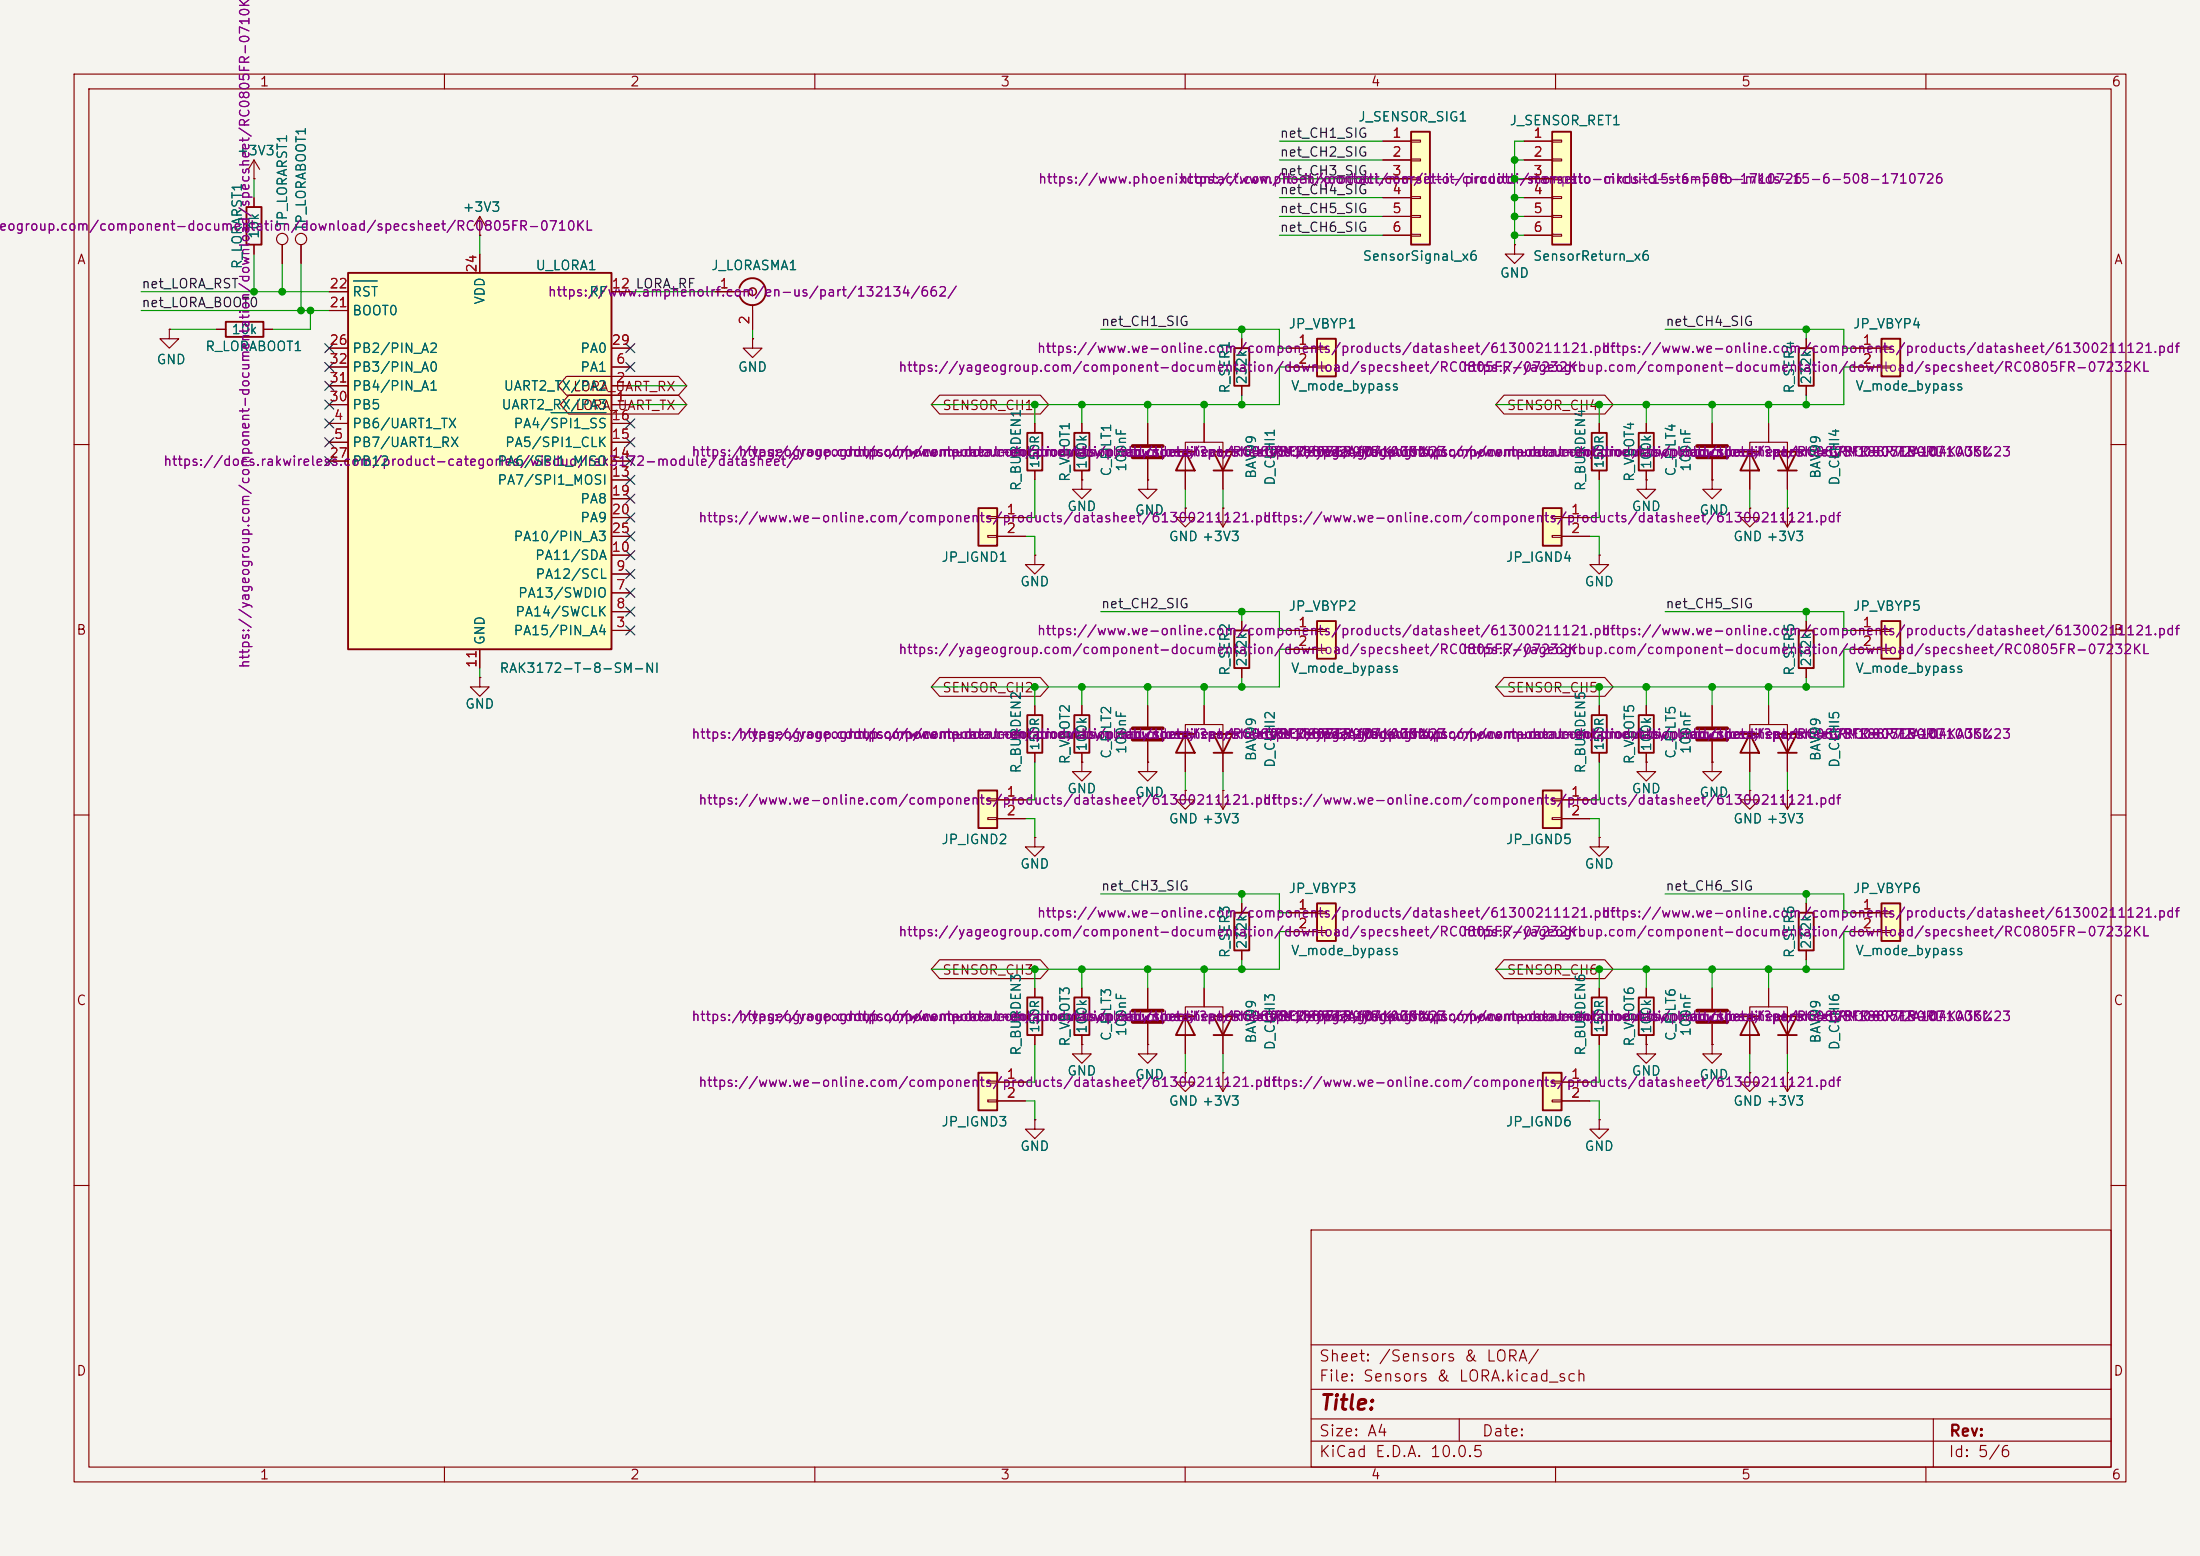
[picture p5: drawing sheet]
<svg xmlns="http://www.w3.org/2000/svg" width="297mm" height="210mm" viewBox="0 0 297 210" stroke-linecap="round" stroke-linejoin="round" font-family="sans-serif">
<path d="M0 0h297v210h-297z" fill="#f5f4ef" stroke="#f5f4ef" stroke-width=".14"/>
<g fill="none" stroke="#840000" stroke-width=".15">
<path d="M10 10h277v190h-277zM12 12h273v186h-273zM60 10v2M110 10v2M160 10v2M210 10v2M260 10v2M34.3 26.7v1.2M34.3 33v1.3M10 60h2M285 60h2M10 110h2"/>
<path d="M285 110h2M10 160h2M177 166h108v32h-108zM285 160h2M60 198v2M110 198v2M160 198v2M177 194.5h108M177 191.5h108M177 187.5h108M177 181.5h108M197 191.5v3"/>
<path d="M210 198v2M260 198v2M261 191.5v6.5"/>
</g>
<path d="M33.3 27.9h2v5.1h-2z" fill="none" stroke="#840000" stroke-width=".25"/>
<path d="M47 36.8h35.5v50.8h-35.5z" fill="#ffffc2"/>
<path d="M47 36.8h35.5v50.8h-35.5zM30.5 43.4h5.1v2.1h-5.1zM242.8 47h2.1v5.1h-2.1z" fill="none" stroke="#840000" stroke-width=".25"/>
<g fill="none" stroke="#840000" stroke-width=".15">
<path d="M34.3 24.1h.1M34.3 21.6l-.8 1.3M34.3 21.6l.8 1.3M34.3 21.6v2.5M38.1 33v2.6M40.6 33v2.6M44.4 39.4h2.6M64.8 34.3v2.5M82.5 39.4h2.6M22.9 44.5v1.2h1.2l-1.2 1.3-1.3-1.3h1.3M22.9 44.5h.1M29.2 44.5h1.3"/>
<path d="M35.6 44.5h1.2M44.4 54.6h2.6M44.4 52.1h2.6M44.4 49.5h2.6M44.4 41.9h2.6M44.4 47h2.6M44.4 57.2h2.6M44.4 59.7h2.6M82.5 54.6h2.6M82.5 52.1h2.6M82.5 49.5h2.6M82.5 47h2.6"/>
<path d="M82.5 57.2h2.6M82.5 59.7h2.6M243.8 45.7v1.3M243.8 52.1v1.2M44.4 62.2h2.6M82.5 67.3h2.6M82.5 69.9h2.6M82.5 62.2h2.6M82.5 77.5h2.6M82.5 74.9h2.6M82.5 64.8h2.6M82.5 72.4h2.6"/>
<path d="M64.8 87.6v2.6M82.5 85.1h2.6M82.5 80h2.6M82.5 82.6h2.6"/>
<circle cx="38.1" cy="32.3" r=".76"/>
<circle cx="40.6" cy="32.3" r=".76"/>
</g>
<path d="M47.7 37.9h3.2M74.4 55.7h7.4" fill="none" stroke="#006464" stroke-width=".15"/>
<path d="M254 83.8h2.5v5.1h-2.5z" fill="#ffffc2"/>
<path d="M99.8 38.9a1.81 1.81 0 0 1 2.8-1 1.81 1.81 0 0 1 0 2.9 1.81 1.81 0 0 1-2.8-.9M138.7 58.4h2v5.1h-2zM145 58.4h2.1v5.1h-2.1zM254 83.8h2.5v5.1h-2.5z" fill="none" stroke="#840000" stroke-width=".25"/>
<g fill="none" stroke="#840000" stroke-width=".15">
<path d="M96.5 39.4h4.6M101.6 45.7v1.3h1.3l-1.3 1.3-1.3-1.3h1.3M101.6 45.7h.1M101.6 41.1v3.4M139.7 57.2v1.2M146 57.2v1.2M154.9 57.2v2.7M139.7 63.5v1.3M146 63.5v1.3M154.9 62v2.8M250.2 85.1h3.8M250.2 87.6h3.8"/>
<path d="M254 85h1.3v.2h-1.3zM254 87.5h1.3v.3h-1.3zM222.2 141v1.2h1.3l-1.3 1.3-1.2-1.3h1.2M222.2 141h.1M231.1 141v1.2h1.3l-1.3 1.3-1.2-1.3h1.2M231.1 141h.1M236.2 144.8v1.3h1.3l-1.3 1.2-1.3-1.2h1.3M236.2 144.8h.1M240.5 146.1l.8 1.2M241.3 144.8h.1M241.3 144.8v2.5M242.1 146.1l-.8 1.2"/>
</g>
<circle cx="101.6" cy="39.4" r=".51" fill="none" stroke="#840000" stroke-width=".2"/>
<path d="M152.9 60.2h4.1M152.9 61.7h4.1" fill="none" stroke="#840000" stroke-width=".51"/>
<path d="M132.1 68.6h2.5v5.1h-2.5z" fill="#ffffc2"/>
<path d="M132.1 68.6h2.5v5.1h-2.5zM242.8 85.1h2.1v5.1h-2.1zM234.9 137.2h2.6M236.2 137.2l1.3 2.5h-2.6zM240 137.2h2.6l-1.3 2.5zM240 139.7h2.6" fill="none" stroke="#840000" stroke-width=".25"/>
<path d="M133.3 69.7h1.3v.3h-1.3zM133.3 72.3h1.3v.2h-1.3zM134.6 69.9h3.8M134.6 72.4h3.8M64.8 91.4v1.3h1.2l-1.2 1.3-1.3-1.3h1.3M64.8 91.4h.1M243.8 83.8v1.3M243.8 90.2v1.2M238.8 133.4v2.5M236.2 142.2v-6.3h5.1v6.3" fill="none" stroke="#840000" stroke-width=".15"/>
<path d="M190.5 17.8h2.5v15.2h-2.5z" fill="#ffffc2"/>
<path d="M190.5 17.8h2.5v15.2h-2.5zM138.7 134.6h2v5.1h-2z" fill="none" stroke="#840000" stroke-width=".25"/>
<g fill="none" stroke="#840000" stroke-width=".15">
<path d="M186.7 19.1h3.8M190.5 18.9h1.3v.3h-1.3zM186.7 21.6h3.8M186.7 24.1h3.8M186.7 26.7h3.8M186.7 29.2h3.8M186.7 31.8h3.8M190.5 21.5h1.3v.2h-1.3zM190.5 24h1.3v.3h-1.3zM190.5 26.5h1.3v.3h-1.3zM190.5 29.1h1.3v.2h-1.3zM190.5 31.6h1.3v.3h-1.3z"/>
<path d="M154.9 95.3v2.7M154.9 100.1v2.8M139.7 133.4v1.2M139.7 139.7v1.3"/>
</g>
<path d="M152.9 98.3h4.1M152.9 99.8h4.1" fill="none" stroke="#840000" stroke-width=".51"/>
<path d="M177.8 45.7h2.5v5.1h-2.5z" fill="#ffffc2"/>
<path d="M177.8 45.7h2.5v5.1h-2.5z" fill="none" stroke="#840000" stroke-width=".25"/>
<path d="M204.5 33v1.3h1.2l-1.2 1.3-1.3-1.3h1.3M204.5 33h.1M174 47h3.8M174 49.5h3.8M177.8 46.9h1.3v.2h-1.3zM177.8 49.4h1.3v.3h-1.3zM231.1 57.2v2.7M231.1 62v2.8" fill="none" stroke="#840000" stroke-width=".15"/>
<path d="M229.1 60.2h4.1M229.1 61.7h4.1" fill="none" stroke="#840000" stroke-width=".51"/>
<path d="M209.5 17.8h2.6v15.2h-2.6z" fill="#ffffc2"/>
<path d="M209.5 17.8h2.6v15.2h-2.6zM214.9 58.4h2v5.1h-2z" fill="none" stroke="#840000" stroke-width=".25"/>
<g fill="none" stroke="#840000" stroke-width=".15">
<path d="M205.7 19.1h3.8M209.5 18.9h1.3v.3h-1.3zM205.7 21.6h3.8M205.7 24.1h3.8M205.7 26.7h3.8M205.7 29.2h3.8M205.7 31.8h3.8M209.5 21.5h1.3v.2h-1.3zM209.5 24h1.3v.3h-1.3zM209.5 26.5h1.3v.3h-1.3zM209.5 29.1h1.3v.2h-1.3zM209.5 31.6h1.3v.3h-1.3z"/>
<path d="M215.9 57.2v1.2M215.9 63.5v1.3"/>
</g>
<path d="M208.3 68.6h2.5v5.1h-2.5z" fill="#ffffc2"/>
<path d="M221.2 58.4h2.1v5.1h-2.1zM208.3 68.6h2.5v5.1h-2.5zM145 96.5h2.1v5.1h-2.1zM145 134.6h2.1v5.1h-2.1z" fill="none" stroke="#840000" stroke-width=".25"/>
<g fill="none" stroke="#840000" stroke-width=".15">
<path d="M64.8 31.8h.1M64.8 29.2l-.8 1.3M64.8 29.2l.7 1.3M64.8 29.2v2.6M222.2 57.2v1.2M209.5 69.7h1.3v.3h-1.3zM209.5 72.3h1.3v.2h-1.3zM210.8 69.9h3.8M210.8 72.4h3.8M222.2 63.5v1.3M146 95.3v1.2M146 101.6v1.3"/>
<path d="M146 133.4v1.2M146 139.7v1.3M215.9 151.1v1.3h-1.3l1.3 1.3 1.3-1.3h-1.3M215.9 151.1h.1"/>
</g>
<path d="M132.1 106.7h2.5v5.1h-2.5z" fill="#ffffc2"/>
<path d="M138.7 96.5h2v5.1h-2zM132.1 106.7h2.5v5.1h-2.5z" fill="none" stroke="#840000" stroke-width=".25"/>
<path d="M139.7 95.3v1.2M133.3 107.8h1.3v.3h-1.3zM133.3 110.4h1.3v.2h-1.3zM134.6 108h3.8M134.6 110.5h3.8M139.7 101.6v1.3M154.9 133.4v2.7M154.9 138.2v2.8" fill="none" stroke="#840000" stroke-width=".15"/>
<path d="M152.9 136.4h4.1M152.9 137.9h4.1" fill="none" stroke="#840000" stroke-width=".51"/>
<path d="M132.1 144.8h2.5v5.1h-2.5z" fill="#ffffc2"/>
<path d="M234.9 61h2.6M236.2 61l1.3 2.5h-2.6zM240 61h2.6l-1.3 2.5zM240 63.5h2.6M158.7 137.2h2.6M160 137.2l1.3 2.5h-2.6zM163.8 137.2h2.6l-1.3 2.5zM163.8 139.7h2.6M214.9 134.6h2v5.1h-2zM132.1 144.8h2.5v5.1h-2.5z" fill="none" stroke="#840000" stroke-width=".25"/>
<g fill="none" stroke="#840000" stroke-width=".15">
<path d="M238.8 57.2v2.5M236.2 66v-6.3h5.1v6.3M236.2 68.6v1.3h1.3l-1.3 1.2-1.3-1.2h1.3M236.2 68.6h.1M240.5 69.9l.8 1.2M241.3 68.6h.1M241.3 68.6v2.5M242.1 69.9l-.8 1.2M162.6 133.4v2.5M215.9 133.4v1.2M215.9 139.7v1.3M133.3 145.9h1.3v.3h-1.3z"/>
<path d="M133.3 148.5h1.3v.2h-1.3zM134.6 146.1h3.8M134.6 148.6h3.8M160 142.2v-6.3h5.1v6.3"/>
</g>
<path d="M177.8 121.9h2.5v5.1h-2.5z" fill="#ffffc2"/>
<path d="M177.8 121.9h2.5v5.1h-2.5z" fill="none" stroke="#840000" stroke-width=".25"/>
<path d="M174 123.2h3.8M174 125.7h3.8M177.8 123.1h1.3v.2h-1.3zM177.8 125.6h1.3v.3h-1.3z" fill="none" stroke="#840000" stroke-width=".15"/>
<path d="M208.3 106.7h2.5v5.1h-2.5z" fill="#ffffc2"/>
<path d="M208.3 106.7h2.5v5.1h-2.5zM221.2 134.6h2.1v5.1h-2.1z" fill="none" stroke="#840000" stroke-width=".25"/>
<path d="M209.5 107.8h1.3v.3h-1.3zM209.5 110.4h1.3v.2h-1.3zM210.8 108h3.8M210.8 110.5h3.8M222.2 133.4v1.2M222.2 139.7v1.3M146 141v1.2h1.3l-1.3 1.3-1.2-1.3h1.2M146 141h.1" fill="none" stroke="#840000" stroke-width=".15"/>
<path d="M208.3 144.8h2.5v5.1h-2.5z" fill="#ffffc2"/>
<path d="M208.3 144.8h2.5v5.1h-2.5z" fill="none" stroke="#840000" stroke-width=".25"/>
<g fill="none" stroke="#840000" stroke-width=".15">
<path d="M231.1 64.8v1.2h1.3l-1.3 1.3-1.2-1.3h1.2M231.1 64.8h.1M215.9 113v1.3h-1.3l1.3 1.3 1.3-1.3h-1.3M215.9 113h.1M139.7 151.1v1.3h-1.3l1.3 1.3 1.3-1.3h-1.3M139.7 151.1h.1M160 144.8v1.3h1.3l-1.3 1.2-1.3-1.2h1.3M160 144.8h.1M164.3 146.1l.8 1.2M165.1 144.8h.1M165.1 144.8v2.5M165.9 146.1l-.8 1.2"/>
<path d="M209.5 145.9h1.3v.3h-1.3zM209.5 148.5h1.3v.2h-1.3zM210.8 146.1h3.8M210.8 148.6h3.8"/>
</g>
<path d="M254 121.9h2.5v5.1h-2.5z" fill="#ffffc2"/>
<g fill="none" stroke="#840000" stroke-width=".25">
<path d="M166.6 47h2.1v5.1h-2.1zM158.7 61h2.6M160 61l1.3 2.5h-2.6zM163.8 61h2.6l-1.3 2.5zM163.8 63.5h2.6M158.7 99.1h2.6M160 99.1l1.3 2.5h-2.6zM163.8 99.1h2.6l-1.3 2.5zM166.6 85.1h2.1v5.1h-2.1zM214.9 96.5h2v5.1h-2zM221.2 96.5h2.1v5.1h-2.1zM234.9 99.1h2.6"/>
<path d="M236.2 99.1l1.3 2.5h-2.6zM240 99.1h2.6l-1.3 2.5zM163.8 101.6h2.6M240 101.6h2.6M242.8 123.2h2.1v5.1h-2.1zM254 121.9h2.5v5.1h-2.5z"/>
</g>
<g fill="none" stroke="#840000" stroke-width=".15">
<path d="M162.6 57.2v2.5M167.6 45.7v1.3M167.6 52.1v1.2M139.7 74.9v1.3h-1.3l1.3 1.3 1.3-1.3h-1.3M139.7 74.9h.1M154.9 64.8v1.2h1.3l-1.3 1.3-1.2-1.3h1.2M154.9 64.8h.1M160 66v-6.3h5.1v6.3M164.3 69.9l.8 1.2M165.1 68.6h.1M165.1 68.6v2.5M165.9 69.9l-.8 1.2"/>
<path d="M162.6 95.3v2.5M167.6 83.8v1.3M167.6 90.2v1.2M215.9 95.3v1.2M222.2 95.3v1.2M231.1 95.3v2.7M238.8 95.3v2.5M139.7 113v1.3h-1.3l1.3 1.3 1.3-1.3h-1.3M139.7 113h.1M146 102.9v1.2h1.3l-1.3 1.3-1.2-1.3h1.2M146 102.9h.1M154.9 102.9v1.2h1.3l-1.3 1.3-1.2-1.3h1.2"/>
<path d="M154.9 102.9h.1M160 104.1v-6.3h5.1v6.3M160 106.7v1.3h1.3l-1.3 1.2-1.3-1.2h1.3M160 106.7h.1M164.3 108l.8 1.2M165.1 106.7h.1M165.1 106.7v2.5M165.9 108l-.8 1.2M215.9 101.6v1.3M222.2 102.9v1.2h1.3l-1.3 1.3-1.2-1.3h1.2M222.2 102.9h.1M222.2 101.6v1.3"/>
<path d="M231.1 102.9v1.2h1.3l-1.3 1.3-1.2-1.3h1.2M231.1 102.9h.1M231.1 100.1v2.8M236.2 106.7v1.3h1.3l-1.3 1.2-1.3-1.2h1.3M236.2 106.7h.1M236.2 104.1v-6.3h5.1v6.3M240.5 108l.8 1.2M241.3 106.7h.1M241.3 106.7v2.5M242.1 108l-.8 1.2M231.1 133.4v2.7M231.1 138.2v2.8"/>
<path d="M243.8 121.9v1.3M243.8 128.3v1.2M250.2 123.2h3.8M250.2 125.7h3.8M254 123.1h1.3v.2h-1.3zM254 125.6h1.3v.3h-1.3zM154.9 141v1.2h1.3l-1.3 1.3-1.2-1.3h1.2M154.9 141h.1"/>
</g>
<path d="M229.1 98.3h4.1M229.1 99.8h4.1M229.1 136.4h4.1M229.1 137.9h4.1" fill="none" stroke="#840000" stroke-width=".51"/>
<path d="M177.8 83.8h2.5v5.1h-2.5z" fill="#ffffc2"/>
<path d="M177.8 83.8h2.5v5.1h-2.5zM166.6 123.2h2.1v5.1h-2.1z" fill="none" stroke="#840000" stroke-width=".25"/>
<g fill="none" stroke="#840000" stroke-width=".15">
<path d="M146 64.8v1.2h1.3l-1.3 1.3-1.2-1.3h1.2M146 64.8h.1M160 68.6v1.3h1.3l-1.3 1.2-1.3-1.2h1.3M160 68.6h.1M215.9 74.9v1.3h-1.3l1.3 1.3 1.3-1.3h-1.3M215.9 74.9h.1M222.2 64.8v1.2h1.3l-1.3 1.3-1.2-1.3h1.2M222.2 64.8h.1M174 85.1h3.8M174 87.6h3.8M177.8 85h1.3v.2h-1.3zM177.8 87.5h1.3v.3h-1.3z"/>
<path d="M167.6 121.9v1.3M167.6 128.3v1.2"/>
</g>
<path d="M254 45.7h2.5v5.1h-2.5z" fill="#ffffc2"/>
<path d="M254 45.7h2.5v5.1h-2.5z" fill="none" stroke="#840000" stroke-width=".25"/>
<g fill="none" stroke="#840000" stroke-width=".15">
<path d="M186.7 19.1h3.8M205.7 19.1h3.8M34.3 24.1h.1M34.3 26.7v1.2M34.3 33v1.3M38.1 33v2.6M40.6 33v2.6M44.4 39.4h2.6M64.8 31.8h.1M64.8 34.3v2.5M82.5 39.4h2.6M96.5 39.4h2.6"/>
<path d="M186.7 21.6h3.8M186.7 24.1h3.8M186.7 26.7h3.8M186.7 29.2h3.8M186.7 31.8h3.8M204.5 33h.1M205.7 21.6h3.8M205.7 24.1h3.8M205.7 26.7h3.8M205.7 29.2h3.8M205.7 31.8h3.8M22.9 44.5h.1"/>
<path d="M29.2 44.5h1.3M35.6 44.5h1.2M44.4 47h2.6M44.4 49.5h2.6M44.4 54.6h2.6M44.4 52.1h2.6M44.4 41.9h2.6M44.4 57.2h2.6M44.4 59.7h2.6M76.5 50.8h15.1l1.1 1.3-1.1 1.2h-15.1l-1.1-1.2zM76.8 53.3h14.8l1.1 1.3-1.1 1.3h-14.8l-1.1-1.3zM82.5 47h2.6"/>
<path d="M82.5 49.5h2.6M82.5 54.6h2.6M82.5 52.1h2.6M82.5 57.2h2.6M82.5 59.7h2.6M101.6 45.7h.1M101.6 41.9v2.6M126.8 53.3h13.7l1.1 1.3-1.1 1.3h-13.7l-1.1-1.3zM139.7 57.2v1.2M146 57.2v1.2M154.9 57.2v2.7M162.6 57.2v2.5"/>
<path d="M167.6 45.7v1.3M167.6 52.1v1.2M174 47h3.8M174 49.5h3.8M203 53.3h13.7l1.1 1.3-1.1 1.3h-13.7l-1.1-1.3zM215.9 57.2v1.2M222.2 57.2v1.2M231.1 57.2v2.7M238.8 57.2v2.5M243.8 45.7v1.3M243.8 52.1v1.2M250.2 47h3.8"/>
<path d="M250.2 49.5h3.8M254 46.9h1.3v.2h-1.3zM254 49.4h1.3v.3h-1.3zM44.4 62.2h2.6M82.5 69.9h2.6M82.5 72.4h2.6M82.5 67.3h2.6M82.5 62.2h2.6M82.5 77.5h2.6M82.5 74.9h2.6M82.5 64.8h2.6M134.6 69.9h3.8"/>
<path d="M134.6 72.4h3.8M139.7 74.9h.1M139.7 63.5v1.3M146 64.8h.1M146 63.5v1.3M154.9 64.8h.1M154.9 62v2.8M160 68.6h.1M160 63.5v2.5M165.1 68.6h.1M165.1 63.5v2.5M210.8 69.9h3.8"/>
<path d="M210.8 72.4h3.8M215.9 74.9h.1M215.9 63.5v1.3M222.2 64.8h.1M222.2 63.5v1.3M231.1 64.8h.1M231.1 62v2.8M236.2 68.6h.1M236.2 63.5v2.5M241.3 68.6h.1M241.3 63.5v2.5M64.8 91.4h.1"/>
<path d="M64.8 87.6v2.6M82.5 85.1h2.6M82.5 80h2.6M82.5 82.6h2.6M126.8 91.4h13.7l1.1 1.3-1.1 1.3h-13.7l-1.1-1.3zM139.7 95.3v1.2M146 95.3v1.2M154.9 95.3v2.7M162.6 95.3v2.5M167.6 83.8v1.3M167.6 90.2v1.2M174 85.1h3.8"/>
<path d="M174 87.6h3.8M203 91.4h13.7l1.1 1.3-1.1 1.3h-13.7l-1.1-1.3zM215.9 95.3v1.2M222.2 95.3v1.2M231.1 95.3v2.7M238.8 95.3v2.5M243.8 83.8v1.3M243.8 90.2v1.2M250.2 85.1h3.8M250.2 87.6h3.8M134.6 108h3.8M134.6 110.5h3.8"/>
<path d="M139.7 113h.1M139.7 101.6v1.3M146 102.9h.1M146 101.6v1.3M154.9 102.9h.1M154.9 100.1v2.8M160 106.7h.1M160 101.6v2.5M165.1 106.7h.1M165.1 101.6v2.5M210.8 108h3.8M210.8 110.5h3.8"/>
<path d="M215.9 113h.1M215.9 101.6v1.3M222.2 102.9h.1M222.2 101.6v1.3M231.1 102.9h.1M231.1 100.1v2.8M236.2 106.7h.1M236.2 101.6v2.5M241.3 106.7h.1M241.3 101.6v2.5M126.8 129.5h13.7l1.1 1.3-1.1 1.3h-13.7l-1.1-1.3zM139.7 133.4v1.2"/>
<path d="M139.7 139.7v1.3M146 133.4v1.2M146 139.7v1.3M154.9 133.4v2.7M154.9 138.2v2.8M160 139.7v2.5M162.6 133.4v2.5M165.1 139.7v2.5M167.6 121.9v1.3M167.6 128.3v1.2M174 123.2h3.8M174 125.7h3.8"/>
<path d="M203 129.5h13.7l1.1 1.3-1.1 1.3h-13.7l-1.1-1.3zM215.9 133.4v1.2M215.9 139.7v1.3M222.2 133.4v1.2M222.2 139.7v1.3M231.1 133.4v2.7M231.1 138.2v2.8M236.2 139.7v2.5M238.8 133.4v2.5M241.3 139.7v2.5M243.8 121.9v1.3M243.8 128.3v1.2"/>
<path d="M250.2 123.2h3.8M250.2 125.7h3.8M134.6 146.1h3.8M134.6 148.6h3.8M139.7 151.1h.1M146 141h.1M154.9 141h.1M160 144.8h.1M165.1 144.8h.1M210.8 146.1h3.8M210.8 148.6h3.8M215.9 151.1h.1"/>
<path d="M222.2 141h.1M231.1 141h.1M236.2 144.8h.1M241.3 144.8h.1"/>
</g>
<g fill="none" stroke="#009600" stroke-width=".15">
<path d="M172.7 19.1h14M205.7 19.1h-1.2v13.9M19 39.4h25.4M34.3 24.1v2.6M34.3 34.3v5.1M38.1 35.6v3.8M40.6 35.6v6.3M64.8 31.8v2.5M85.1 39.4h11.4M172.7 21.6h14M172.7 24.1h14M172.7 26.7h14"/>
<path d="M172.7 31.8h14M172.7 29.2h14M204.5 21.6h1.2M204.5 24.1h1.2M204.5 26.7h1.2M204.5 31.8h1.2M204.5 29.2h1.2M19 41.9h25.4M22.9 44.5h6.3M41.9 41.9v2.6h-5.1M85.1 54.6h7.6M85.1 52.1h7.6"/>
<path d="M101.6 44.5v1.2M139.7 54.6v2.6M146 54.6v2.6M148.6 44.5h24.1v2.5h1.3M154.9 54.6v2.6M162.6 54.6v2.6M167.6 44.5v1.2M167.6 53.3v1.3M174 49.5h-1.3v5.1h-47M215.9 54.6v2.6M222.2 54.6v2.6M224.8 44.5h24.1v2.5h1.3"/>
<path d="M231.1 54.6v2.6M238.8 54.6v2.6M243.8 44.5v1.2M243.8 53.3v1.3M250.2 49.5h-1.3v5.1h-47M138.4 72.4h1.3v2.5M139.7 64.8v5.1h-1.3M160 66v2.6M165.1 66v2.6M214.6 72.4h1.3v2.5M215.9 64.8v5.1h-1.3M236.2 66v2.6"/>
<path d="M241.3 66v2.6M64.8 90.2v1.2M139.7 92.7v2.6M146 92.7v2.6M148.6 82.6h24.1v2.5h1.3M154.9 92.7v2.6M162.6 92.7v2.6M167.6 82.6v1.2M167.6 91.4v1.3M174 87.6h-1.3v5.1h-47M215.9 92.7v2.6M222.2 92.7v2.6"/>
<path d="M224.8 82.6h24.1v2.5h1.3M231.1 92.7v2.6M238.8 92.7v2.6M243.8 82.6v1.2M243.8 91.4v1.3M250.2 87.6h-1.3v5.1h-47M138.4 110.5h1.3v2.5M139.7 102.9v5.1h-1.3M160 104.1v2.6M165.1 104.1v2.6M214.6 110.5h1.3v2.5M215.9 102.9v5.1h-1.3"/>
<path d="M236.2 104.1v2.6M241.3 104.1v2.6M139.7 130.8v2.6M146 130.8v2.6M148.6 120.7h24.1v2.5h1.3M154.9 130.8v2.6M162.6 130.8v2.6M167.6 120.7v1.2M167.6 129.5v1.3M174 125.7h-1.3v5.1h-47M215.9 130.8v2.6M222.2 130.8v2.6"/>
<path d="M224.8 120.7h24.1v2.5h1.3M231.1 130.8v2.6M238.8 130.8v2.6M243.8 120.7v1.2M243.8 129.5v1.3M250.2 125.7h-1.3v5.1h-47M138.4 148.6h1.3v2.5M139.7 141v5.1h-1.3M160 142.2v2.6M165.1 142.2v2.6M214.6 148.6h1.3v2.5M215.9 141v5.1h-1.3"/>
<path d="M236.2 142.2v2.6M241.3 142.2v2.6"/>
</g>
<g fill="none" stroke="#000084" stroke-width=".15">
<path d="M43.8 54l1.3 1.2M43.8 51.5l1.3 1.2M43.8 56.5l1.3 1.3M43.8 48.9l1.3 1.2M43.8 46.4l1.3 1.2M43.8 59.1l1.3 1.2M45.1 54l-1.3 1.2M45.1 51.5l-1.3 1.2M45.1 56.5l-1.3 1.3M45.1 48.9l-1.3 1.2M45.1 46.4l-1.3 1.2M45.1 59.1l-1.3 1.2"/>
<path d="M84.5 56.5l1.2 1.3M84.5 46.4l1.2 1.2M84.5 48.9l1.2 1.2M84.5 59.1l1.2 1.2M85.7 56.5l-1.2 1.3M85.7 46.4l-1.2 1.2M85.7 48.9l-1.2 1.2M85.7 59.1l-1.2 1.2M43.8 61.6l1.3 1.2M45.1 61.6l-1.3 1.2M84.5 61.6l1.2 1.2M84.5 76.9l1.2 1.2"/>
<path d="M84.5 79.4l1.2 1.2M84.5 74.3l1.2 1.2M84.5 69.2l1.2 1.3M84.5 66.7l1.2 1.2M84.5 71.8l1.2 1.2M84.5 64.2l1.2 1.2M85.7 61.6l-1.2 1.2M85.7 76.9l-1.2 1.2M85.7 79.4l-1.2 1.2M85.7 74.3l-1.2 1.2M85.7 69.2l-1.2 1.3M85.7 66.7l-1.2 1.2"/>
<path d="M85.7 71.8l-1.2 1.2M85.7 64.2l-1.2 1.2M84.5 84.5l1.2 1.2M84.5 81.9l1.2 1.3M85.7 84.5l-1.2 1.2M85.7 81.9l-1.2 1.3"/>
</g>
<path d="M47.7 37.9h3.2M74.4 55.7h7.4" fill="none" stroke="#006464" stroke-width=".15"/>
<g fill="#009600" stroke="#009600" stroke-width=".14">
<circle cx="204.5" cy="29.2" r=".46"/>
<circle cx="204.5" cy="31.8" r=".46"/>
<circle cx="204.5" cy="21.6" r=".46"/>
<circle cx="204.5" cy="24.1" r=".46"/>
<circle cx="204.5" cy="26.7" r=".46"/>
<circle cx="215.9" cy="130.8" r=".46"/>
<circle cx="167.6" cy="130.8" r=".46"/>
<circle cx="167.6" cy="120.7" r=".46"/>
<circle cx="243.8" cy="44.5" r=".46"/>
<circle cx="215.9" cy="54.6" r=".46"/>
<circle cx="222.2" cy="54.6" r=".46"/>
<circle cx="222.2" cy="130.8" r=".46"/>
<circle cx="231.1" cy="130.8" r=".46"/>
<circle cx="243.8" cy="130.8" r=".46"/>
<circle cx="238.8" cy="130.8" r=".46"/>
<circle cx="215.9" cy="92.7" r=".46"/>
<circle cx="238.8" cy="92.7" r=".46"/>
<circle cx="243.8" cy="92.7" r=".46"/>
<circle cx="243.8" cy="120.7" r=".46"/>
<circle cx="167.6" cy="92.7" r=".46"/>
<circle cx="167.6" cy="82.6" r=".46"/>
<circle cx="162.6" cy="130.8" r=".46"/>
<circle cx="154.9" cy="130.8" r=".46"/>
<circle cx="146" cy="130.8" r=".46"/>
<circle cx="139.7" cy="130.8" r=".46"/>
<circle cx="243.8" cy="82.6" r=".46"/>
<circle cx="231.1" cy="54.6" r=".46"/>
<circle cx="238.8" cy="54.6" r=".46"/>
<circle cx="243.8" cy="54.6" r=".46"/>
<circle cx="222.2" cy="92.7" r=".46"/>
<circle cx="231.1" cy="92.7" r=".46"/>
<circle cx="154.9" cy="54.6" r=".46"/>
<circle cx="146" cy="54.6" r=".46"/>
<circle cx="154.9" cy="92.7" r=".46"/>
<circle cx="162.6" cy="92.7" r=".46"/>
<circle cx="146" cy="92.7" r=".46"/>
<circle cx="139.7" cy="54.6" r=".46"/>
<circle cx="139.7" cy="92.7" r=".46"/>
<circle cx="40.6" cy="41.9" r=".46"/>
<circle cx="38.1" cy="39.4" r=".46"/>
<circle cx="41.9" cy="41.9" r=".46"/>
<circle cx="34.3" cy="39.4" r=".46"/>
<circle cx="167.6" cy="54.6" r=".46"/>
<circle cx="162.6" cy="54.6" r=".46"/>
<circle cx="167.6" cy="44.5" r=".46"/>
</g>
<text font-size="2" fill="#840000" x="178" y="190.8">Title:</text>
<g font-size="1.5" fill="#840000">
<text x="178" y="184.1">Sheet: /Sensors &amp; LORA/</text>
<text x="178" y="186.8">File: Sensors &amp; LORA.kicad_sch</text>
<text x="178" y="197">KiCad E.D.A. 10.0.5</text>
<text x="178" y="194.2">Size: A4</text>
<text x="200" y="194.2">Date:</text>
<text x="263" y="197">Id: 5/6</text>
<text x="263" y="194.2">Rev:</text>
</g>
<g font-size="1.3" fill="#840000">
<text x="35" y="12">1</text>
<text x="85" y="12">2</text>
<text x="135" y="12">3</text>
<text x="185" y="12">4</text>
<text x="235" y="12">5</text>
<text x="285" y="12">6</text>
<text x="10.3" y="36">A</text>
<text x="285.3" y="36">A</text>
<text x="77.3" y="53.1">LORA_UART_RX</text>
<text x="77.6" y="55.7">LORA_UART_TX</text>
<text x="127.1" y="55.7">SENSOR_CH1</text>
<text x="203.3" y="55.7">SENSOR_CH4</text>
<text x="10.2" y="86">B</text>
<text x="285.2" y="86">B</text>
<text x="127.1" y="93.8">SENSOR_CH2</text>
<text x="203.3" y="93.8">SENSOR_CH5</text>
<text x="127.1" y="131.9">SENSOR_CH3</text>
<text x="203.3" y="131.9">SENSOR_CH6</text>
<text x="10.2" y="136">C</text>
<text x="285.2" y="136">C</text>
<text x="10.2" y="186">D</text>
<text x="285.2" y="186">D</text>
<text x="35" y="200">1</text>
<text x="85" y="200">2</text>
<text x="135" y="200">3</text>
<text x="185" y="200">4</text>
<text x="235" y="200">5</text>
<text x="285" y="200">6</text>
</g>
<g font-size="1.3" fill="#006464">
<text x="183.3" y="16.7">J_SENSOR_SIG1</text>
<text x="203.7" y="17.2">J_SENSOR_RET1</text>
<text x="31.9" y="21.3">+3V3</text>
<text x="62.4" y="28.9">+3V3</text>
<text x="35.3" y="32.3" transform="rotate(-90 35.3 32.3)">10k</text>
<text x="39.1" y="30.8" transform="rotate(-90 39.1 30.8)">TP_LORARST1</text>
<text x="41.6" y="31.3" transform="rotate(-90 41.6 31.3)">TP_LORABOOT1</text>
<text x="183.9" y="35.5">SensorSignal_x6</text>
<text x="206.9" y="35.5">SensorReturn_x6</text>
<text x="33" y="36.4" transform="rotate(-90 33 36.4)">R_LORARST1</text>
<text x="47.5" y="40.3">RST</text>
<text x="65.7" y="41.2" transform="rotate(-90 65.7 41.2)">VDD</text>
<text x="72.2" y="36.8">U_LORA1</text>
<text x="79.5" y="40.3">RF</text>
<text x="95.9" y="36.8">J_LORASMA1</text>
<text x="202.4" y="37.8">GND</text>
<text x="27.6" y="47.7">R_LORABOOT1</text>
<text x="31.2" y="45.4">10k</text>
<text x="47.5" y="42.9">BOOT0</text>
<text x="47.5" y="48">PB2/PIN_A2</text>
<text x="78.2" y="48">PA0</text>
<text x="173.9" y="44.7">JP_VBYP1</text>
<text x="250.1" y="44.7">JP_VBYP4</text>
<text x="21.1" y="49.5">GND</text>
<text x="47.5" y="53">PB4/PIN_A1</text>
<text x="47.5" y="50.5">PB3/PIN_A0</text>
<text x="67.9" y="53">UART2_TX/PA2</text>
<text x="78.2" y="50.5">PA1</text>
<text x="99.5" y="50.5">GND</text>
<text x="166.3" y="53.2" transform="rotate(-90 166.3 53.2)">R_SER1</text>
<text x="168.6" y="52" transform="rotate(-90 168.6 52)">232k</text>
<text x="174.2" y="53">V_mode_bypass</text>
<text x="242.5" y="53.2" transform="rotate(-90 242.5 53.2)">R_SER4</text>
<text x="244.8" y="52" transform="rotate(-90 244.8 52)">232k</text>
<text x="250.4" y="53">V_mode_bypass</text>
<text x="47.5" y="55.6">PB5</text>
<text x="47.5" y="58.1">PB6/UART1_TX</text>
<text x="67.6" y="55.6">UART2_RX/PA3</text>
<text x="69.2" y="58.1">PA4/SPI1_SS</text>
<text x="47.5" y="63.2">PB12</text>
<text x="47.5" y="60.7">PB7/UART1_RX</text>
<text x="67.1" y="65.7">PA7/SPI1_MOSI</text>
<text x="67.1" y="63.2">PA6/SPI1_MISO</text>
<text x="68.1" y="60.7">PA5/SPI1_CLK</text>
<text x="144.7" y="65.1" transform="rotate(-90 144.7 65.1)">R_VBOT1</text>
<text x="147" y="63.4" transform="rotate(-90 147 63.4)">100k</text>
<text x="150.3" y="64.4" transform="rotate(-90 150.3 64.4)">C_FILT1</text>
<text x="152.3" y="63.8" transform="rotate(-90 152.3 63.8)">100nF</text>
<text x="169.9" y="64.7" transform="rotate(-90 169.9 64.7)">BAV99</text>
<text x="172.4" y="65.6" transform="rotate(-90 172.4 65.6)">D_CLHI1</text>
<text x="220.9" y="65.1" transform="rotate(-90 220.9 65.1)">R_VBOT4</text>
<text x="223.2" y="63.4" transform="rotate(-90 223.2 63.4)">100k</text>
<text x="226.5" y="64.4" transform="rotate(-90 226.5 64.4)">C_FILT4</text>
<text x="228.5" y="63.8" transform="rotate(-90 228.5 63.8)">100nF</text>
<text x="246.1" y="64.7" transform="rotate(-90 246.1 64.7)">BAV99</text>
<text x="248.6" y="65.6" transform="rotate(-90 248.6 65.6)">D_CLHI4</text>
<text x="78.2" y="68.3">PA8</text>
<text x="78.2" y="70.8">PA9</text>
<text x="138.1" y="66.4" transform="rotate(-90 138.1 66.4)">R_BURDEN1</text>
<text x="144" y="69.3">GND</text>
<text x="153.1" y="69.8">GND</text>
<text x="214.3" y="66.4" transform="rotate(-90 214.3 66.4)">R_BURDEN4</text>
<text x="220.2" y="69.3">GND</text>
<text x="229.3" y="69.8">GND</text>
<text x="69.2" y="73.4">PA10/PIN_A3</text>
<text x="72.1" y="75.9">PA11/SDA</text>
<text x="127" y="76.1">JP_IGND1</text>
<text x="157.7" y="73.4">GND +3V3</text>
<text x="203.2" y="76.1">JP_IGND4</text>
<text x="233.9" y="73.4">GND +3V3</text>
<text x="69.5" y="83.5">PA14/SWCLK</text>
<text x="69.8" y="81">PA13/SWDIO</text>
<text x="72.2" y="78.4">PA12/SCL</text>
<text x="137.6" y="79.4">GND</text>
<text x="173.9" y="82.8">JP_VBYP2</text>
<text x="213.8" y="79.4">GND</text>
<text x="250.1" y="82.8">JP_VBYP5</text>
<text x="65.7" y="87.1" transform="rotate(-90 65.7 87.1)">GND</text>
<text x="69.2" y="86.1">PA15/PIN_A4</text>
<text x="62.7" y="96">GND</text>
<text x="67.3" y="91.1">RAK3172-T-8-SM-NI</text>
<text x="166.3" y="91.3" transform="rotate(-90 166.3 91.3)">R_SER2</text>
<text x="168.6" y="90.1" transform="rotate(-90 168.6 90.1)">232k</text>
<text x="174.2" y="91.1">V_mode_bypass</text>
<text x="242.5" y="91.3" transform="rotate(-90 242.5 91.3)">R_SER5</text>
<text x="244.8" y="90.1" transform="rotate(-90 244.8 90.1)">232k</text>
<text x="250.4" y="91.1">V_mode_bypass</text>
<text x="147" y="101.5" transform="rotate(-90 147 101.5)">100k</text>
<text x="152.3" y="101.9" transform="rotate(-90 152.3 101.9)">100nF</text>
<text x="223.2" y="101.5" transform="rotate(-90 223.2 101.5)">100k</text>
<text x="228.5" y="101.9" transform="rotate(-90 228.5 101.9)">100nF</text>
<text x="138.1" y="104.5" transform="rotate(-90 138.1 104.5)">R_BURDEN2</text>
<text x="144" y="107.4">GND</text>
<text x="144.7" y="103.2" transform="rotate(-90 144.7 103.2)">R_VBOT2</text>
<text x="150.3" y="102.5" transform="rotate(-90 150.3 102.5)">C_FILT2</text>
<text x="153.1" y="107.9">GND</text>
<text x="169.9" y="102.8" transform="rotate(-90 169.9 102.8)">BAV99</text>
<text x="172.4" y="103.7" transform="rotate(-90 172.4 103.7)">D_CLHI2</text>
<text x="214.3" y="104.5" transform="rotate(-90 214.3 104.5)">R_BURDEN5</text>
<text x="220.2" y="107.4">GND</text>
<text x="220.9" y="103.2" transform="rotate(-90 220.9 103.2)">R_VBOT5</text>
<text x="226.5" y="102.5" transform="rotate(-90 226.5 102.5)">C_FILT5</text>
<text x="229.3" y="107.9">GND</text>
<text x="246.1" y="102.8" transform="rotate(-90 246.1 102.8)">BAV99</text>
<text x="248.6" y="103.7" transform="rotate(-90 248.6 103.7)">D_CLHI5</text>
<text x="157.7" y="111.5">GND +3V3</text>
<text x="233.9" y="111.5">GND +3V3</text>
<text x="127" y="114.2">JP_IGND2</text>
<text x="137.6" y="117.5">GND</text>
<text x="203.2" y="114.2">JP_IGND5</text>
<text x="213.8" y="117.5">GND</text>
<text x="173.9" y="120.9">JP_VBYP3</text>
<text x="250.1" y="120.9">JP_VBYP6</text>
<text x="166.3" y="129.4" transform="rotate(-90 166.3 129.4)">R_SER3</text>
<text x="168.6" y="128.2" transform="rotate(-90 168.6 128.2)">232k</text>
<text x="174.2" y="129.2">V_mode_bypass</text>
<text x="242.5" y="129.4" transform="rotate(-90 242.5 129.4)">R_SER6</text>
<text x="244.8" y="128.2" transform="rotate(-90 244.8 128.2)">232k</text>
<text x="250.4" y="129.2">V_mode_bypass</text>
<text x="138.1" y="142.6" transform="rotate(-90 138.1 142.6)">R_BURDEN3</text>
<text x="144.7" y="141.3" transform="rotate(-90 144.7 141.3)">R_VBOT3</text>
<text x="147" y="139.6" transform="rotate(-90 147 139.6)">100k</text>
<text x="150.3" y="140.6" transform="rotate(-90 150.3 140.6)">C_FILT3</text>
<text x="152.3" y="140" transform="rotate(-90 152.3 140)">100nF</text>
<text x="169.9" y="140.9" transform="rotate(-90 169.9 140.9)">BAV99</text>
<text x="172.4" y="141.8" transform="rotate(-90 172.4 141.8)">D_CLHI3</text>
<text x="214.3" y="142.6" transform="rotate(-90 214.3 142.6)">R_BURDEN6</text>
<text x="220.9" y="141.3" transform="rotate(-90 220.9 141.3)">R_VBOT6</text>
<text x="223.2" y="139.6" transform="rotate(-90 223.2 139.6)">100k</text>
<text x="226.5" y="140.6" transform="rotate(-90 226.5 140.6)">C_FILT6</text>
<text x="228.5" y="140" transform="rotate(-90 228.5 140)">100nF</text>
<text x="246.1" y="140.9" transform="rotate(-90 246.1 140.9)">BAV99</text>
<text x="248.6" y="141.8" transform="rotate(-90 248.6 141.8)">D_CLHI6</text>
<text x="144" y="145.5">GND</text>
<text x="153.1" y="146">GND</text>
<text x="157.7" y="149.6">GND +3V3</text>
<text x="220.2" y="145.5">GND</text>
<text x="229.3" y="146">GND</text>
<text x="233.9" y="149.6">GND +3V3</text>
<text x="127" y="152.3">JP_IGND3</text>
<text x="137.6" y="155.6">GND</text>
<text x="203.2" y="152.3">JP_IGND6</text>
<text x="213.8" y="155.6">GND</text>
</g>
<g font-size="1.3" fill="#0f0f0f">
<text x="172.7" y="18.9">net_CH1_SIG</text>
<text x="172.7" y="21.5">net_CH2_SIG</text>
<text x="172.7" y="24">net_CH3_SIG</text>
<text x="172.7" y="29.1">net_CH5_SIG</text>
<text x="172.7" y="26.5">net_CH4_SIG</text>
<text x="172.7" y="31.6">net_CH6_SIG</text>
<text x="19" y="41.8">net_LORA_BOOT0</text>
<text x="19" y="39.2">net_LORA_RST</text>
<text x="148.6" y="44.3">net_CH1_SIG</text>
<text x="224.8" y="44.3">net_CH4_SIG</text>
<text x="148.6" y="82.4">net_CH2_SIG</text>
<text x="224.8" y="82.4">net_CH5_SIG</text>
<text x="148.6" y="120.5">net_CH3_SIG</text>
<text x="224.8" y="120.5">net_CH6_SIG</text>
</g>
<g font-size="1.3" fill="#a90000">
<text x="187.9" y="18.9">1</text>
<text x="187.9" y="21.5">2</text>
<text x="187.9" y="24">3</text>
<text x="206.9" y="18.9">1</text>
<text x="206.9" y="21.5">2</text>
<text x="206.9" y="24">3</text>
<text x="187.9" y="26.5">4</text>
<text x="187.9" y="29.1">5</text>
<text x="206.9" y="26.5">4</text>
<text x="206.9" y="29.1">5</text>
<text x="187.9" y="31.6">6</text>
<text x="206.9" y="31.6">6</text>
<text x="44.4" y="41.8">21</text>
<text x="44.4" y="39.2">22</text>
<text x="64.6" y="36.9" transform="rotate(-90 64.6 36.9)">24</text>
<text x="82.5" y="39.2">12 LORA_RF</text>
<text x="82.5" y="39.2">12</text>
<text x="97.1" y="39.2">1</text>
<text x="44.4" y="46.9">26</text>
<text x="82.5" y="46.9">29</text>
<text x="101.5" y="43.9" transform="rotate(-90 101.5 43.9)">2</text>
<text x="175.2" y="46.9">1</text>
<text x="251.4" y="46.9">1</text>
<text x="44.4" y="51.9">31</text>
<text x="44.4" y="49.4">32</text>
<text x="83.1" y="51.9">2</text>
<text x="83.1" y="49.4">6</text>
<text x="175.2" y="49.4">2</text>
<text x="251.4" y="49.4">2</text>
<text x="44.4" y="54.5">30</text>
<text x="45" y="57">4</text>
<text x="45" y="59.6">5</text>
<text x="82.5" y="59.6">15</text>
<text x="82.5" y="57">16</text>
<text x="83.1" y="54.5">1</text>
<text x="44.4" y="62.1">27</text>
<text x="82.5" y="64.6">13</text>
<text x="82.5" y="62.1">14</text>
<text x="82.5" y="67.2">19</text>
<text x="82.5" y="69.7">20</text>
<text x="135.8" y="69.7">1</text>
<text x="212" y="69.7">1</text>
<text x="82.5" y="74.8">10</text>
<text x="82.5" y="72.3">25</text>
<text x="83.1" y="77.3">9</text>
<text x="135.8" y="72.3">2</text>
<text x="212" y="72.3">2</text>
<text x="83.1" y="79.9">7</text>
<text x="83.1" y="82.4">8</text>
<text x="83.1" y="85">3</text>
<text x="175.2" y="85">1</text>
<text x="175.2" y="87.5">2</text>
<text x="251.4" y="85">1</text>
<text x="251.4" y="87.5">2</text>
<text x="64.6" y="90.2" transform="rotate(-90 64.6 90.2)">11</text>
<text x="135.8" y="107.8">1</text>
<text x="212" y="107.8">1</text>
<text x="135.8" y="110.4">2</text>
<text x="212" y="110.4">2</text>
<text x="175.2" y="123.1">1</text>
<text x="175.2" y="125.6">2</text>
<text x="251.4" y="123.1">1</text>
<text x="251.4" y="125.6">2</text>
<text x="135.8" y="145.9">1</text>
<text x="135.8" y="148.5">2</text>
<text x="212" y="145.9">1</text>
<text x="212" y="148.5">2</text>
</g>
<g font-size="1.3" fill="#840084">
<text x="140.1" y="25.1">https://www.phoenixcontact.com/it-it/prodotti/morsetto-circuito-stampato-mkds-15-6-508-1710726</text>
<text x="159.1" y="25.1">https://www.phoenixcontact.com/it-it/prodotti/morsetto-circuito-stampato-mkds-15-6-508-1710726</text>
<text x="-.2" y="31.4">eogroup.com/component-documentation/download/specsheet/RC0805FR-0710KL</text>
<text x="73.9" y="40.3">https://www.amphenolrf.com/en-us/part/132134/662/</text>
<text x="139.9" y="48">https://www.we-online.com/components/products/datasheet/61300211121.pdf</text>
<text x="216.1" y="48">https://www.we-online.com/components/products/datasheet/61300211121.pdf</text>
<text x="121.2" y="50.5">https://yageogroup.com/component-documentation/download/specsheet/RC0805FR-07232KL</text>
<text x="197.4" y="50.5">https://yageogroup.com/component-documentation/download/specsheet/RC0805FR-07232KL</text>
<text x="21.9" y="63.2">https://docs.rakwireless.com/product-categories/wisduo/rak3172-module/datasheet/</text>
<text x="93.2" y="61.9">https://yageogroup.com/component-documentation/download/specsheet/RC0805FR-07150RL</text>
<text x="99.6" y="61.9">https://yageogroup.com/component-documentation/download/specsheet/RC0805FR-07100KL</text>
<text x="114.4" y="61.9">https://www.murata.com/products/productdetail?partno=GRM188R72A104KA35%23</text>
<text x="169.4" y="61.9">https://yageogroup.com/component-documentation/download/specsheet/RC0805FR-07150RL</text>
<text x="175.8" y="61.9">https://yageogroup.com/component-documentation/download/specsheet/RC0805FR-07100KL</text>
<text x="190.6" y="61.9">https://www.murata.com/products/productdetail?partno=GRM188R72A104KA35%23</text>
<text x="94.2" y="70.8">https://www.we-online.com/components/products/datasheet/61300211121.pdf</text>
<text x="170.4" y="70.8">https://www.we-online.com/components/products/datasheet/61300211121.pdf</text>
<text x="121.2" y="88.6">https://yageogroup.com/component-documentation/download/specsheet/RC0805FR-07232KL</text>
<text x="139.9" y="86.1">https://www.we-online.com/components/products/datasheet/61300211121.pdf</text>
<text x="197.4" y="88.6">https://yageogroup.com/component-documentation/download/specsheet/RC0805FR-07232KL</text>
<text x="216.1" y="86.1">https://www.we-online.com/components/products/datasheet/61300211121.pdf</text>
<text x="34" y="90.3" transform="rotate(-90 34 90.3)">https://yageogroup.com/component-documentation/download/specsheet/RC0805FR-0710KL</text>
<text x="93.2" y="100">https://yageogroup.com/component-documentation/download/specsheet/RC0805FR-07150RL</text>
<text x="99.6" y="100">https://yageogroup.com/component-documentation/download/specsheet/RC0805FR-07100KL</text>
<text x="114.4" y="100">https://www.murata.com/products/productdetail?partno=GRM188R72A104KA35%23</text>
<text x="169.4" y="100">https://yageogroup.com/component-documentation/download/specsheet/RC0805FR-07150RL</text>
<text x="175.8" y="100">https://yageogroup.com/component-documentation/download/specsheet/RC0805FR-07100KL</text>
<text x="190.6" y="100">https://www.murata.com/products/productdetail?partno=GRM188R72A104KA35%23</text>
<text x="94.2" y="108.9">https://www.we-online.com/components/products/datasheet/61300211121.pdf</text>
<text x="170.4" y="108.9">https://www.we-online.com/components/products/datasheet/61300211121.pdf</text>
<text x="139.9" y="124.2">https://www.we-online.com/components/products/datasheet/61300211121.pdf</text>
<text x="216.1" y="124.2">https://www.we-online.com/components/products/datasheet/61300211121.pdf</text>
<text x="121.2" y="126.7">https://yageogroup.com/component-documentation/download/specsheet/RC0805FR-07232KL</text>
<text x="197.4" y="126.7">https://yageogroup.com/component-documentation/download/specsheet/RC0805FR-07232KL</text>
<text x="93.2" y="138.1">https://yageogroup.com/component-documentation/download/specsheet/RC0805FR-07150RL</text>
<text x="99.6" y="138.1">https://yageogroup.com/component-documentation/download/specsheet/RC0805FR-07100KL</text>
<text x="114.4" y="138.1">https://www.murata.com/products/productdetail?partno=GRM188R72A104KA35%23</text>
<text x="169.4" y="138.1">https://yageogroup.com/component-documentation/download/specsheet/RC0805FR-07150RL</text>
<text x="175.8" y="138.1">https://yageogroup.com/component-documentation/download/specsheet/RC0805FR-07100KL</text>
<text x="190.6" y="138.1">https://www.murata.com/products/productdetail?partno=GRM188R72A104KA35%23</text>
<text x="94.2" y="147">https://www.we-online.com/components/products/datasheet/61300211121.pdf</text>
<text x="170.4" y="147">https://www.we-online.com/components/products/datasheet/61300211121.pdf</text>
</g>
<g font-size="1.1" fill="#006464">
<text x="140.6" y="63.3" transform="rotate(-90 140.6 63.3)">150R</text>
<text x="216.8" y="63.3" transform="rotate(-90 216.8 63.3)">150R</text>
<text x="140.6" y="101.4" transform="rotate(-90 140.6 101.4)">150R</text>
<text x="216.8" y="101.4" transform="rotate(-90 216.8 101.4)">150R</text>
<text x="140.6" y="139.5" transform="rotate(-90 140.6 139.5)">150R</text>
<text x="216.8" y="139.5" transform="rotate(-90 216.8 139.5)">150R</text>
</g>
</svg>
